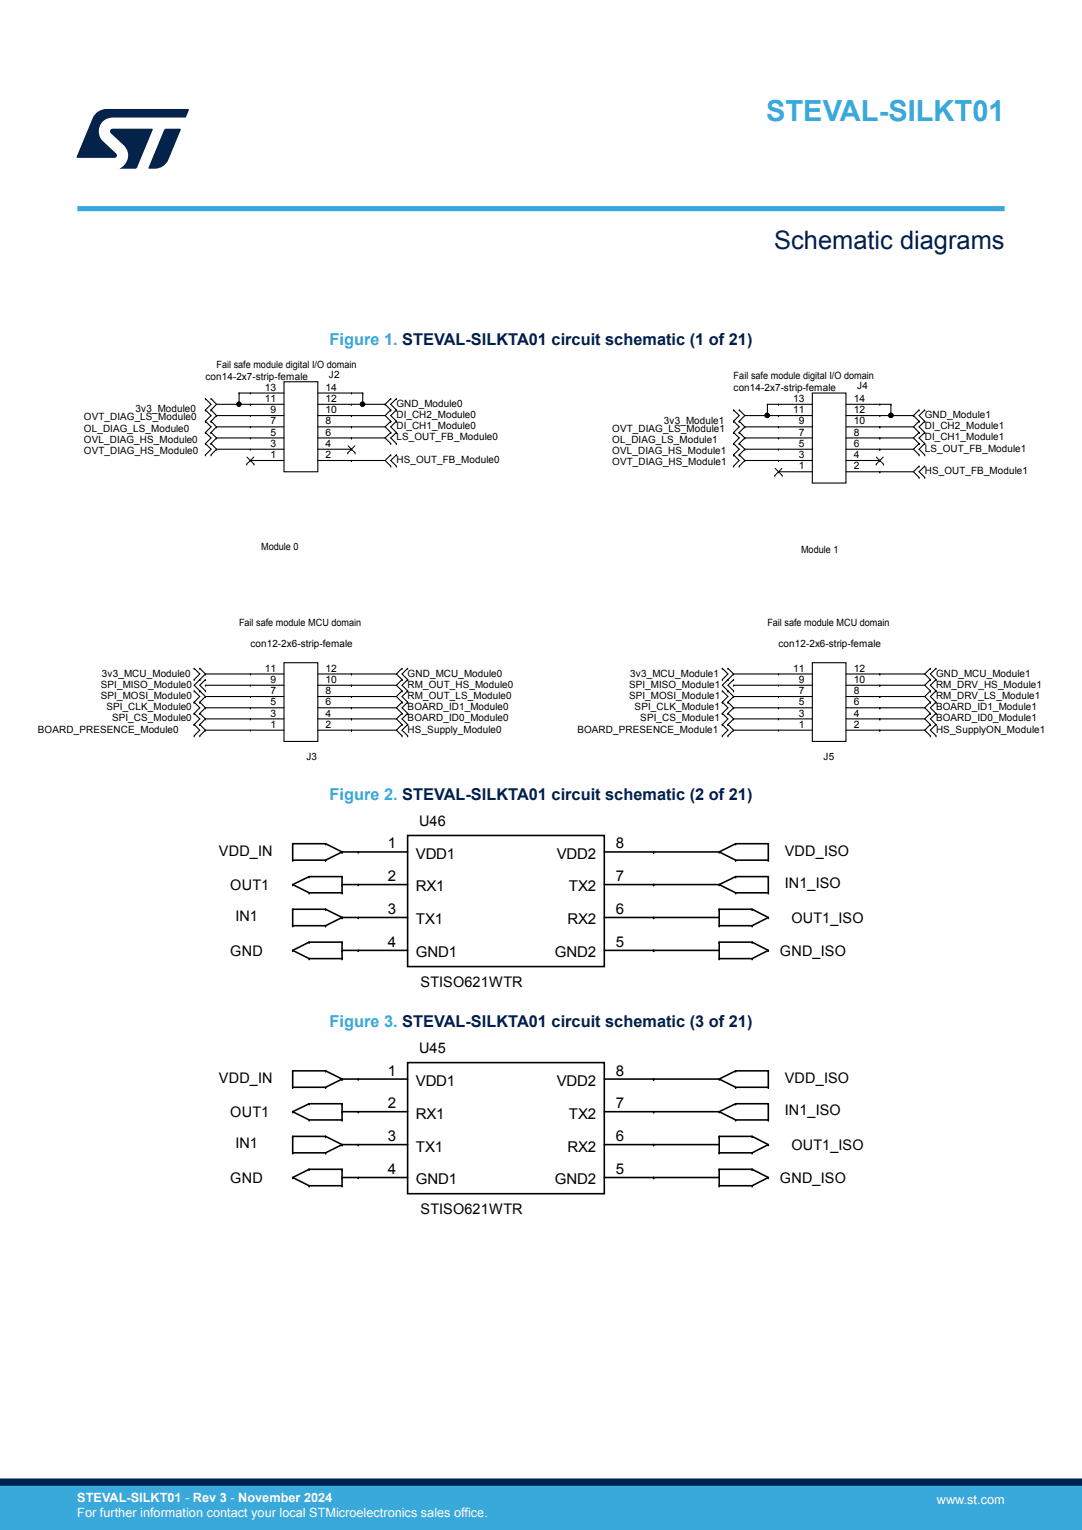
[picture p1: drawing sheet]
<svg xmlns="http://www.w3.org/2000/svg" width="210mm" height="297mm" viewBox="0 0 210 297" stroke-linecap="round" stroke-linejoin="round" font-family="sans-serif">
<g fill="none" stroke="#000" stroke-width=".21">
<path d="M39.9 77.4h.1M39.9 79.6h.1M39.9 77.4l1.1 1.1-1.1 1.1M39.9 79.6l1.1 1.1-1.1 1.1M41 79.6h.1M41 77.4h.1M41 77.4l1 1.1M41 79.6l1 1.1M42 78.5l-1 1.1M42 78.5h13.1M46.4 78.5h.1M46.4 76.3h.1"/>
<path d="M46.4 76.3v2.2M46.4 76.3h8.7M48.6 78.5h.1M48.6 76.3h.1M55.1 74.1h6.6v17.5h-6.6zM61.7 78.5h13M61.7 76.3h8.7M68.2 78.5h.1M68.2 76.3h.1M70.4 78.5h.1M70.4 76.3h.1M70.4 76.3v2.2"/>
<path d="M74.7 78.5h.1M74.7 78.5l1.1 1.1M75.8 77.4l-1.1 1.1M75.8 79.6l-1.1 1.1M75.8 77.4h.1M75.8 79.6h.1M76.9 77.4l-1.1 1.1 1.1 1.1M76.9 79.6l-1.1 1.1 1.1 1.1M76.9 79.6h.1M76.9 77.4h.1M142.4 79.6l1.1 1.1-1.1 1.1M142.4 79.6h.1"/>
<path d="M143.5 79.6l1.1 1.1M143.5 79.6h.1M148.9 78.5h.1M148.9 78.5v2.2M148.9 78.5h8.8M151.1 78.5h.1M157.7 76.3h6.5v17.5h-6.5zM164.2 78.5h8.7M170.8 78.5h.1M172.9 78.5h.1M172.9 78.5v2.2M178.4 79.6l-1.1 1.1"/>
<path d="M178.4 79.6h.1M179.5 79.6l-1.1 1.1 1.1 1.1M179.5 79.6h.1M39.9 81.8h.1M39.9 84h.1M39.9 86.1h.1M39.9 88.3h.1M39.9 81.8l1.1 1.1-1.1 1.1M39.9 84l1.1 1-1.1 1.1M39.9 86.1l1.1 1.1-1.1 1.1M41 81.8h.1M41 84h.1"/>
<path d="M41 86.1h.1M41 88.3h.1M41 81.8l1 1.1M41 84l1 1M41 86.1l1 1.1M42 87.2h13.1M42 85h13.1M42 82.9h13.1M42 80.7h13.1M42 80.7h.1M42 82.9h.1M42 85h.1"/>
<path d="M42 87.2h.1M42 80.7l-1 1.1M42 82.9l-1 1.1M42 85l-1 1.1M42 87.2l-1 1.1M48.6 89.4h6.5M48.6 89.4h.1M48.6 87.2h.1M48.6 85h.1M48.6 82.9h.1M48.6 80.7h.1M61.7 89.4h13"/>
<path d="M61.7 87.2h6.5M61.7 85h13M61.7 82.9h13M61.7 80.7h13M68.2 89.4h.1M68.2 87.2h.1M68.2 85h.1M68.2 82.9h.1M68.2 80.7h.1M74.7 80.7l1.1 1.1M74.7 82.9l1.1 1.1M74.7 85l1.1 1.1"/>
<path d="M74.7 89.4l1.1 1.1M75.8 81.8l-1.1 1.1M75.8 84l-1.1 1M75.8 88.3l-1.1 1.1M75.8 81.8h.1M75.8 84h.1M75.8 86.1h.1M75.8 88.3h.1M75.8 90.5h.1M76.9 81.8l-1.1 1.1 1.1 1.1M76.9 84l-1.1 1 1.1 1.1M76.9 88.3l-1.1 1.1 1.1 1.1"/>
<path d="M76.9 81.8h.1M76.9 84h.1M76.9 86.1h.1M76.9 90.5h.1M76.9 88.3h.1M142.4 81.8l1.1 1.1-1.1 1.1M142.4 84l1.1 1-1.1 1.1M142.4 86.1l1.1 1.1-1.1 1.1M142.4 88.3l1.1 1.1-1.1 1.1M142.4 81.8h.1M142.4 84h.1M142.4 86.1h.1"/>
<path d="M142.4 88.3h.1M142.4 90.5h.1M143.5 81.8l1.1 1.1M143.5 84l1.1 1M143.5 86.1l1.1 1.1M143.5 88.3l1.1 1.1M143.5 81.8h.1M143.5 84h.1M143.5 86.1h.1M143.5 88.3h.1M143.5 90.5h.1M144.6 89.4h13.1"/>
<path d="M144.6 87.2h13.1M144.6 85h13.1M144.6 82.9h13.1M144.6 82.9h.1M144.6 85h.1M144.6 87.2h.1M144.6 89.4h.1M144.6 80.7l-1.1 1.1M144.6 82.9l-1.1 1.1M144.6 85l-1.1 1.1M144.6 87.2l-1.1 1.1M144.6 89.4l-1.1 1.1"/>
<path d="M144.6 80.7h13.1M148.9 80.7h.1M151.1 91.6h.1M151.1 89.4h.1M151.1 87.2h.1M151.1 85h.1M151.1 82.9h.1M151.1 80.7h.1M151.1 91.6h6.6M164.2 89.4h6.6M164.2 87.2h13.1M164.2 85h13.1"/>
<path d="M164.2 82.9h13.1M164.2 80.7h13.1M164.2 91.6h13.1M170.8 91.6h.1M170.8 89.4h.1M170.8 87.2h.1M170.8 85h.1M170.8 82.9h.1M170.8 80.7h.1M172.9 80.7h.1M177.3 80.7h.1M177.3 80.7l1.1 1.1"/>
<path d="M177.3 82.9l1.1 1.1M177.3 85l1.1 1.1M177.3 87.2l1.1 1.1M177.3 91.6l1.1 1.1M178.4 81.8l-1.1 1.1M178.4 84l-1.1 1M178.4 86.1l-1.1 1.1M178.4 90.5l-1.1 1.1M178.4 81.8h.1M178.4 84h.1M178.4 86.1h.1M178.4 88.3h.1"/>
<path d="M178.4 90.5h.1M178.4 92.7h.1M179.5 81.8l-1.1 1.1 1.1 1.1M179.5 84l-1.1 1 1.1 1.1M179.5 86.1l-1.1 1.1 1.1 1.1M179.5 90.5l-1.1 1.1 1.1 1.1M179.5 81.8h.1M179.5 84h.1M179.5 86.1h.1M179.5 88.3h.1M179.5 92.7h.1M179.5 90.5h.1"/>
<path d="M37.7 129.7h.1M37.7 131.9h.1M37.7 134.1h.1M37.7 136.3h.1M37.7 138.5h.1M37.7 129.7l1.1 1.1-1.1 1.1M37.7 134.1l1.1 1.1-1.1 1.1M37.7 136.3l1.1 1.1-1.1 1.1M37.7 138.5l1.1 1.1-1.1 1M38.8 131.9h.1M38.8 129.7h.1M38.8 134.1h.1"/>
<path d="M38.8 136.3h.1M38.8 138.5h.1M38.8 129.7l1.1 1.1M38.8 136.3l1.1 1.1M38.8 138.5l1.1 1.1M39.9 131.9l-1.1 1.1 1.1 1.1M39.9 139.6h15.2M39.9 137.4h15.2M39.9 135.2h15.2M39.9 133h15.2M39.9 130.8h15.2M39.9 131.9h.1"/>
<path d="M39.9 134.1h.1M39.9 130.8h.1M39.9 133h.1M39.9 135.2h.1M39.9 137.4h.1M39.9 139.6h.1M39.9 130.8l-2.2 2.2 2.2 2.2M39.9 135.2l-1.1 1.1M39.9 137.4l-1.1 1.1M39.9 139.6l-1.1 1M48.6 139.6h.1M48.6 137.4h.1"/>
<path d="M48.6 135.2h.1M48.6 133h.1M48.6 130.8h.1M55.1 128.6h6.6v15.3h-6.6zM61.7 139.6h15.2M61.7 137.4h15.2M61.7 135.2h15.2M61.7 133h15.2M61.7 130.8h15.2M68.2 139.6h.1M68.2 137.4h.1M68.2 135.2h.1"/>
<path d="M68.2 133h.1M68.2 130.8h.1M76.9 130.8l1.1 1.1M76.9 133l1.1 1.1M76.9 135.2l1.1 1.1M76.9 137.4l1.1 1.1M76.9 139.6l1.1 1M78 129.7h.1M78 131.9h.1M78 134.1h.1M78 136.3h.1M78 138.5h.1"/>
<path d="M78 129.7l-1.1 1.1M78 131.9l-1.1 1.1M78 134.1l-1.1 1.1M78 136.3l-1.1 1.1M78 138.5l-1.1 1.1M79.1 129.7l-1.1 1.1 1.1 1.1M79.1 131.9l-1.1 1.1 1.1 1.1M79.1 134.1l-1.1 1.1 1.1 1.1M79.1 136.3l-1.1 1.1 1.1 1.1M79.1 138.5l-1.1 1.1 1.1 1M79.1 131.9h.1M79.1 129.7h.1"/>
<path d="M79.1 134.1h.1M79.1 136.3h.1M79.1 138.5h.1M140.2 129.7h.1M140.2 131.9h.1M140.2 134.1h.1M140.2 136.3h.1M140.2 138.5h.1M140.2 129.7l1.1 1.1-1.1 1.1M140.2 134.1l1.1 1.1-1.1 1.1M140.2 136.3l1.1 1.1-1.1 1.1M140.2 138.5l1.1 1.1-1.1 1"/>
<path d="M141.3 129.7l1.1 1.1M141.3 136.3l1.1 1.1M141.3 138.5l1.1 1.1M141.3 131.9h.1M141.3 129.7h.1M141.3 134.1h.1M141.3 136.3h.1M141.3 138.5h.1M142.4 139.6h15.3M142.4 137.4h15.3M142.4 135.2h15.3M142.4 133h15.3"/>
<path d="M142.4 130.8h15.3M142.4 131.9h.1M142.4 134.1h.1M142.4 130.8h.1M142.4 133h.1M142.4 135.2h.1M142.4 137.4h.1M142.4 139.6h.1M142.4 130.8l-2.2 2.2 2.2 2.2M142.4 135.2l-1.1 1.1M142.4 137.4l-1.1 1.1M142.4 139.6l-1.1 1"/>
<path d="M142.4 131.9l-1.1 1.1 1.1 1.1M151.1 139.6h.1M151.1 137.4h.1M151.1 135.2h.1M151.1 133h.1M151.1 130.8h.1M157.7 128.6h6.5v15.3h-6.5zM164.2 139.6h15.3M164.2 137.4h15.3M164.2 135.2h15.3M164.2 133h15.3M164.2 130.8h15.3"/>
<path d="M170.8 139.6h.1M170.8 137.4h.1M170.8 135.2h.1M170.8 133h.1M170.8 130.8h.1M179.5 130.8l1.1 1.1M179.5 133l1.1 1.1M179.5 135.2l1.1 1.1M179.5 137.4l1.1 1.1M179.5 139.6l1.1 1M180.6 129.7h.1M180.6 131.9h.1"/>
<path d="M180.6 134.1h.1M180.6 136.3h.1M180.6 138.5h.1M180.6 129.7l-1.1 1.1M180.6 131.9l-1.1 1.1M180.6 134.1l-1.1 1.1M180.6 136.3l-1.1 1.1M180.6 138.5l-1.1 1.1M181.7 131.9h.1M181.7 129.7h.1M181.7 134.1h.1M181.7 136.3h.1"/>
<path d="M181.7 138.5h.1M181.7 129.7l-1.1 1.1 1.1 1.1M181.7 131.9l-1.1 1.1 1.1 1.1M181.7 134.1l-1.1 1.1 1.1 1.1M181.7 136.3l-1.1 1.1 1.1 1.1M181.7 138.5l-1.1 1.1 1.1 1M37.7 140.6h.1M37.7 142.8h.1M37.7 140.6l1.1 1.1-1.1 1.1M38.8 140.6h.1M38.8 142.8h.1M38.8 140.6l1.1 1.1"/>
<path d="M39.9 141.7h15.2M39.9 141.7h.1M39.9 141.7l-1.1 1.1M48.6 141.7h.1M61.7 141.7h15.2M68.2 141.7h.1M76.9 141.7l1.1 1.1M78 140.6h.1M78 142.8h.1M78 140.6l-1.1 1.1M79.1 140.6l-1.1 1.1 1.1 1.1M79.1 140.6h.1"/>
<path d="M79.1 142.8h.1M140.2 140.6h.1M140.2 142.8h.1M140.2 140.6l1.1 1.1-1.1 1.1M141.3 140.6l1.1 1.1M141.3 140.6h.1M141.3 142.8h.1M142.4 141.7h15.3M142.4 141.7h.1M142.4 141.7l-1.1 1.1M151.1 141.7h.1M164.2 141.7h15.3"/>
<path d="M170.8 141.7h.1M179.5 141.7l1.1 1.1M180.6 140.6h.1M180.6 142.8h.1M180.6 140.6l-1.1 1.1M181.7 140.6h.1M181.7 142.8h.1M181.7 140.6l-1.1 1.1 1.1 1.1"/>
<circle cx="46.4" cy="78.5" r=".41"/>
<circle cx="70.4" cy="78.5" r=".42"/>
<circle cx="148.9" cy="80.6" r=".43"/>
<circle cx="172.9" cy="80.6" r=".43"/>
</g>
<g fill="none" stroke="#000" stroke-width=".19">
<path d="M47.9 90.1h.1M47.9 88.7l1.4 1.4M49.3 88.7l-1.4 1.4M49.3 90.1h.1M67.5 87.9h.1M67.5 86.5l1.4 1.4M68.9 86.5l-1.4 1.4M68.9 87.9h.1M150.4 92.3h.1M150.4 90.9l1.4 1.4M151.8 90.9l-1.4 1.4M151.8 92.3h.1"/>
<path d="M170.1 90.1h.1M170.1 88.7l1.4 1.4M171.4 88.7l-1.3 1.4M171.5 90.1h.1"/>
</g>
<g fill="#000">
<circle cx="46.4" cy="78.5" r=".41"/>
<circle cx="70.4" cy="78.5" r=".42"/>
<circle cx="148.9" cy="80.6" r=".43"/>
<circle cx="172.9" cy="80.6" r=".43"/>
</g>
<g fill="none" stroke="#000" stroke-width=".31">
<path d="M56.8 163.8h6.4l3.2 1.6-3.2 1.6h-6.4zM56.8 176.5h6.4l3.2 1.6-3.2 1.6h-6.4zM56.8 171.7l3.2-1.5h6.4v3.1h-6.4zM66.4 165.4h12.7M66.4 171.7h12.7M66.4 178.1h12.7M79.1 162.2h38.2v25.4h-38.2zM117.3 165.4h22.3M117.3 171.7h22.3M117.3 178.1h22.3M139.6 171.7l3.2-1.5h6.3v3.1h-6.3zM139.6 176.5h6.4l3.1 1.6-3.1 1.6h-6.4z"/>
<path d="M139.6 165.4l3.2-1.6h6.3v3.2h-6.3zM56.8 184.5l3.2-1.6h6.4v3.2h-6.4zM66.4 184.5h12.7M117.3 184.5h22.3M139.6 182.9h6.4l3.1 1.6-3.1 1.6h-6.4zM56.8 215.8l3.2-1.5h6.4v3.1h-6.4zM56.8 207.9h6.4l3.2 1.6-3.2 1.6h-6.4zM66.4 209.5h12.7M66.4 215.8h12.7M79.1 206.3h38.2v25.4h-38.2zM117.3 209.5h22.3M117.3 215.8h22.3"/>
<path d="M139.6 209.5l3.2-1.6h6.3v3.2h-6.3zM139.6 215.8l3.2-1.5h6.3v3.1h-6.3zM56.8 228.6l3.2-1.6h6.4v3.2h-6.4zM56.8 220.6h6.4l3.2 1.6-3.2 1.6h-6.4zM66.4 228.6h12.7M66.4 222.2h12.7M117.3 228.6h22.3M117.3 222.2h22.3M139.6 220.6h6.4l3.1 1.6-3.1 1.6h-6.4zM139.6 227h6.4l3.1 1.6-3.1 1.6h-6.4z"/>
</g>
<g fill="#000">
<circle cx="56.8" cy="163.8" r=".15"/>
<circle cx="56.8" cy="167" r=".15"/>
<circle cx="56.8" cy="179.7" r=".15"/>
<circle cx="56.8" cy="171.7" r=".15"/>
<circle cx="56.8" cy="176.5" r=".15"/>
<circle cx="60" cy="173.3" r=".15"/>
<circle cx="60" cy="170.2" r=".15"/>
<circle cx="63.2" cy="176.5" r=".15"/>
<circle cx="63.2" cy="179.7" r=".15"/>
<circle cx="63.2" cy="163.8" r=".15"/>
<circle cx="63.2" cy="167" r=".15"/>
<circle cx="66.4" cy="173.3" r=".15"/>
<circle cx="66.4" cy="178.1" r=".15"/>
<circle cx="66.4" cy="170.2" r=".15"/>
<circle cx="66.4" cy="171.7" r=".15"/>
<circle cx="66.4" cy="165.4" r=".15"/>
<circle cx="69.5" cy="165.4" r=".15"/>
<circle cx="69.5" cy="171.7" r=".15"/>
<circle cx="69.5" cy="178.1" r=".15"/>
<circle cx="126.9" cy="171.7" r=".15"/>
<circle cx="126.9" cy="178.1" r=".15"/>
<circle cx="126.9" cy="165.4" r=".15"/>
<circle cx="139.6" cy="171.7" r=".15"/>
<circle cx="139.6" cy="176.5" r=".15"/>
<circle cx="139.6" cy="179.7" r=".15"/>
<circle cx="139.6" cy="165.4" r=".15"/>
<circle cx="142.8" cy="173.3" r=".15"/>
<circle cx="142.8" cy="170.2" r=".15"/>
<circle cx="142.8" cy="167" r=".15"/>
<circle cx="142.8" cy="163.8" r=".15"/>
<circle cx="146" cy="176.5" r=".15"/>
<circle cx="146" cy="179.7" r=".15"/>
<circle cx="149.1" cy="173.3" r=".15"/>
<circle cx="149.1" cy="163.8" r=".15"/>
<circle cx="149.1" cy="170.2" r=".15"/>
<circle cx="149.1" cy="178.1" r=".15"/>
<circle cx="149.1" cy="167" r=".15"/>
<circle cx="56.8" cy="184.5" r=".15"/>
<circle cx="60" cy="186.1" r=".15"/>
<circle cx="60" cy="182.9" r=".15"/>
<circle cx="66.4" cy="182.9" r=".15"/>
<circle cx="66.4" cy="186.1" r=".15"/>
<circle cx="66.4" cy="184.5" r=".15"/>
<circle cx="69.5" cy="184.5" r=".15"/>
<circle cx="126.9" cy="184.5" r=".15"/>
<circle cx="139.6" cy="182.9" r=".15"/>
<circle cx="139.6" cy="186.1" r=".15"/>
<circle cx="146" cy="186.1" r=".15"/>
<circle cx="146" cy="182.9" r=".15"/>
<circle cx="149.1" cy="184.5" r=".15"/>
<circle cx="56.8" cy="211.1" r=".15"/>
<circle cx="56.8" cy="207.9" r=".15"/>
<circle cx="56.8" cy="215.8" r=".15"/>
<circle cx="60" cy="214.3" r=".15"/>
<circle cx="60" cy="217.4" r=".15"/>
<circle cx="63.2" cy="207.9" r=".15"/>
<circle cx="63.2" cy="211.1" r=".15"/>
<circle cx="66.4" cy="209.5" r=".15"/>
<circle cx="66.4" cy="214.3" r=".15"/>
<circle cx="66.4" cy="217.4" r=".15"/>
<circle cx="66.4" cy="215.8" r=".15"/>
<circle cx="69.5" cy="209.5" r=".15"/>
<circle cx="69.5" cy="215.8" r=".15"/>
<circle cx="126.9" cy="209.5" r=".15"/>
<circle cx="126.9" cy="215.8" r=".15"/>
<circle cx="139.6" cy="209.5" r=".15"/>
<circle cx="139.6" cy="215.8" r=".15"/>
<circle cx="142.8" cy="207.9" r=".15"/>
<circle cx="142.8" cy="217.4" r=".15"/>
<circle cx="142.8" cy="214.3" r=".15"/>
<circle cx="142.8" cy="211.1" r=".15"/>
<circle cx="149.1" cy="214.3" r=".15"/>
<circle cx="149.1" cy="207.9" r=".15"/>
<circle cx="149.1" cy="217.4" r=".15"/>
<circle cx="149.1" cy="211.1" r=".15"/>
<circle cx="56.8" cy="223.8" r=".15"/>
<circle cx="56.8" cy="220.6" r=".15"/>
<circle cx="56.8" cy="228.6" r=".15"/>
<circle cx="60" cy="230.2" r=".15"/>
<circle cx="60" cy="227" r=".15"/>
<circle cx="63.2" cy="223.8" r=".15"/>
<circle cx="63.2" cy="220.6" r=".15"/>
<circle cx="66.4" cy="222.2" r=".15"/>
<circle cx="66.4" cy="230.2" r=".15"/>
<circle cx="66.4" cy="228.6" r=".15"/>
<circle cx="66.4" cy="227" r=".15"/>
<circle cx="69.5" cy="222.2" r=".15"/>
<circle cx="69.5" cy="228.6" r=".15"/>
<circle cx="126.9" cy="222.2" r=".15"/>
<circle cx="126.9" cy="228.6" r=".15"/>
<circle cx="139.6" cy="223.8" r=".15"/>
<circle cx="139.6" cy="220.6" r=".15"/>
<circle cx="139.6" cy="227" r=".15"/>
<circle cx="139.6" cy="230.2" r=".15"/>
<circle cx="146" cy="223.8" r=".15"/>
<circle cx="146" cy="230.2" r=".15"/>
<circle cx="146" cy="220.6" r=".15"/>
<circle cx="146" cy="227" r=".15"/>
<circle cx="149.1" cy="222.2" r=".15"/>
<circle cx="149.1" cy="228.6" r=".15"/>
</g>
<path d="M15 40.5h180" fill="none" stroke="#39a9dc" stroke-width="1"/>
<g fill="#03234b">
<path d="M18.6 22a2.93 2.93 0 0 1 2.1-.8l15.8-.1 .2 .2-.8 1.5h-13.9a2.66 2.66 0 0 0-2.6 1.6 2.66 2.66 0 0 0 .5 2.9l2.6 2.5 .2 .3-.2 .5h-7.6v-.2l3.1-7.5z"/>
<path d="M31.9 25.1l.3-.1h2.7l.2 .1-2.4 5.9a2.93 2.93 0 0 1-2.7 1.8h-1l-.2-.2z"/>
<path d="M21.6 25.1l7.9-.1 .1 .1-3.1 7.5-.3 .2-3-.1a2.82 2.82 0 0 0 .8-4.5l-2.5-2.3-.2-.3z"/>
</g>
<g fill="#39a9dc">
<path d="M0 288.4h210v8.6h-210z" fill-rule="evenodd"/>
<path d="M-.1 288.4h210.2v6.9h-210.2z" fill-rule="evenodd"/>
</g>
<path d="M0 287.7h210" fill="none" stroke="#002052" stroke-width="1.4"/>
<text font-size="5.6" fill="#39a9dc" x="148.7" y="23.4">STEVAL-SILKT01</text>
<text font-size="4.9" fill="#002052" x="150.3" y="48.4">Schematic diagrams</text>
<g font-size="3.2" fill="#39a9dc">
<text x="64" y="67">Figure 1. STEVAL-SILKTA01 circuit schematic (1 of 21)</text>
<text x="64" y="155.3">Figure 2. STEVAL-SILKTA01 circuit schematic (2 of 21)</text>
<text x="64" y="199.4">Figure 3. STEVAL-SILKTA01 circuit schematic (3 of 21)</text>
</g>
<g font-size="2.9">
<text x="75.3" y="164.7">1</text>
<text x="80.7" y="166.7">VDD1</text>
<text x="108.1" y="166.7">VDD2</text>
<text x="119.5" y="164.7">8</text>
<text x="75.3" y="171">2</text>
<text x="80.7" y="173.1">RX1</text>
<text x="110.4" y="173.1">TX2</text>
<text x="119.5" y="171">7</text>
<text x="75.3" y="177.4">3</text>
<text x="80.7" y="179.4">TX1</text>
<text x="110.1" y="179.4">RX2</text>
<text x="119.5" y="177.4">6</text>
<text x="75.3" y="183.8">4</text>
<text x="80.7" y="185.8">GND1</text>
<text x="107.7" y="185.8">GND2</text>
<text x="119.5" y="183.8">5</text>
<text x="75.3" y="208.8">1</text>
<text x="119.5" y="208.8">8</text>
<text x="75.3" y="215.1">2</text>
<text x="80.7" y="210.8">VDD1</text>
<text x="108.1" y="210.8">VDD2</text>
<text x="119.5" y="215.1">7</text>
<text x="75.3" y="221.5">3</text>
<text x="80.7" y="217.1">RX1</text>
<text x="110.4" y="217.1">TX2</text>
<text x="119.5" y="221.5">6</text>
<text x="75.3" y="227.9">4</text>
<text x="80.7" y="223.5">TX1</text>
<text x="110.1" y="223.5">RX2</text>
<text x="119.5" y="227.9">5</text>
<text x="80.7" y="229.9">GND1</text>
<text x="107.7" y="229.9">GND2</text>
</g>
<g font-size="2.8">
<text x="81.3" y="160.3">U46</text>
<text x="42.5" y="166.1">VDD_IN</text>
<text x="152.3" y="166.1">VDD_ISO</text>
<text x="44.7" y="172.8">OUT1</text>
<text x="152.3" y="172.4">IN1_ISO</text>
<text x="45.7" y="178.8">IN1</text>
<text x="153.6" y="179.1">OUT1_ISO</text>
<text x="44.7" y="185.5">GND</text>
<text x="151.4" y="185.5">GND_ISO</text>
<text x="81.6" y="191.5">STISO621WTR</text>
<text x="81.3" y="204.4">U45</text>
<text x="42.5" y="210.2">VDD_IN</text>
<text x="152.3" y="210.2">VDD_ISO</text>
<text x="44.7" y="216.9">OUT1</text>
<text x="152.3" y="216.5">IN1_ISO</text>
<text x="45.7" y="222.9">IN1</text>
<text x="153.6" y="223.2">OUT1_ISO</text>
<text x="44.7" y="229.6">GND</text>
<text x="151.4" y="229.6">GND_ISO</text>
<text x="81.6" y="235.6">STISO621WTR</text>
</g>
<g font-size="2.5" fill="#fff">
<text x="15" y="291.6">STEVAL-SILKT01 - Rev 3 - November 2024</text>
<text x="181.8" y="291.9">www.st.com</text>
<text x="15" y="294.6">For further information contact your local STMicroelectronics sales office.</text>
</g>
<g font-size="2">
<text x="51.4" y="75.8">13</text>
<text x="63.2" y="75.8">14</text>
<text x="51.4" y="78">11</text>
<text x="52.5" y="82.4">7</text>
<text x="52.5" y="80.2">9</text>
<text x="63.2" y="82.4">8</text>
<text x="63.2" y="80.2">10</text>
<text x="63.2" y="78">12</text>
<text x="154" y="80.2">11</text>
<text x="154" y="78">13</text>
<text x="155.1" y="82.4">9</text>
<text x="165.7" y="82.4">10</text>
<text x="165.7" y="80.2">12</text>
<text x="165.7" y="78">14</text>
<text x="52.5" y="88.9">1</text>
<text x="52.5" y="86.7">3</text>
<text x="52.5" y="84.6">5</text>
<text x="63.2" y="88.9">2</text>
<text x="63.2" y="86.7">4</text>
<text x="63.2" y="84.6">6</text>
<text x="155.1" y="88.9">3</text>
<text x="155.1" y="86.7">5</text>
<text x="155.1" y="84.6">7</text>
<text x="165.7" y="88.9">4</text>
<text x="165.7" y="86.7">6</text>
<text x="165.7" y="84.6">8</text>
<text x="155.1" y="91.1">1</text>
<text x="165.7" y="91.1">2</text>
<text x="51.4" y="130.4">11</text>
<text x="63.2" y="130.4">12</text>
<text x="154" y="130.4">11</text>
<text x="165.7" y="130.4">12</text>
<text x="52.5" y="136.9">5</text>
<text x="52.5" y="134.7">7</text>
<text x="52.5" y="132.6">9</text>
<text x="63.2" y="136.9">6</text>
<text x="63.2" y="134.7">8</text>
<text x="63.2" y="132.6">10</text>
<text x="155.1" y="136.9">5</text>
<text x="155.1" y="134.7">7</text>
<text x="155.1" y="132.6">9</text>
<text x="165.7" y="136.9">6</text>
<text x="165.7" y="134.7">8</text>
<text x="165.7" y="132.6">10</text>
<text x="52.5" y="141.3">1</text>
<text x="52.5" y="139.1">3</text>
<text x="63.2" y="141.3">2</text>
<text x="63.2" y="139.1">4</text>
<text x="155.1" y="141.3">1</text>
<text x="155.1" y="139.1">3</text>
<text x="165.7" y="141.3">2</text>
<text x="165.7" y="139.1">4</text>
</g>
<g font-size="1.9">
<text x="42" y="71.4">Fail safe module digital I/O domain</text>
<text x="39.9" y="73.8">con14-2x7-strip-female</text>
<text x="63.8" y="73.3">J2</text>
<text x="142.4" y="75.9">con14-2x7-strip-female</text>
<text x="142.4" y="73.5">Fail safe module digital I/O domain</text>
<text x="166.4" y="75.5">J4</text>
<text x="16.3" y="81.6">OVT_DIAG_LS_Module0</text>
<text x="16.3" y="83.8">OL_DIAG_LS_Module0</text>
<text x="26.3" y="80.1">3v3_Module0</text>
<text x="76.9" y="79">GND_Module0</text>
<text x="76.9" y="81.2">DI_CH2_Module0</text>
<text x="76.9" y="83.4">DI_CH1_Module0</text>
<text x="118.8" y="83.8">OVT_DIAG_LS_Module1</text>
<text x="128.9" y="82.3">3v3_Module1</text>
<text x="179.5" y="81.2">GND_Module1</text>
<text x="179.5" y="83.4">DI_CH2_Module1</text>
<text x="16.3" y="86">OVL_DIAG_HS_Module0</text>
<text x="16.3" y="88.1">OVT_DIAG_HS_Module0</text>
<text x="76.9" y="85.5">LS_OUT_FB_Module0</text>
<text x="76.9" y="89.9">HS_OUT_FB_Module0</text>
<text x="118.8" y="86">OL_DIAG_LS_Module1</text>
<text x="118.8" y="88.1">OVL_DIAG_HS_Module1</text>
<text x="179.5" y="85.5">DI_CH1_Module1</text>
<text x="179.5" y="87.7">LS_OUT_FB_Module1</text>
<text x="118.8" y="90.3">OVT_DIAG_HS_Module1</text>
<text x="179.5" y="92.1">HS_OUT_FB_Module1</text>
<text x="50.7" y="106.8">Module 0</text>
<text x="155.5" y="107.3">Module 1</text>
<text x="46.4" y="121.5">Fail safe module MCU domain</text>
<text x="48.6" y="125.6">con12-2x6-strip-female</text>
<text x="148.9" y="121.5">Fail safe module MCU domain</text>
<text x="151.1" y="125.6">con12-2x6-strip-female</text>
<text x="19.8" y="131.3">3v3_MCU_Module0</text>
<text x="79.1" y="131.3">GND_MCU_Module0</text>
<text x="122.3" y="131.3">3v3_MCU_Module1</text>
<text x="181.7" y="131.3">GND_MCU_Module1</text>
<text x="19.6" y="133.5">SPI_MISO_Module0</text>
<text x="19.6" y="135.7">SPI_MOSI_Module0</text>
<text x="20.7" y="137.9">SPI_CLK_Module0</text>
<text x="79.1" y="133.5">RM_OUT_HS_Module0</text>
<text x="79.1" y="135.7">RM_OUT_LS_Module0</text>
<text x="79.1" y="137.9">BOARD_ID1_Module0</text>
<text x="122.1" y="133.5">SPI_MISO_Module1</text>
<text x="122.1" y="135.7">SPI_MOSI_Module1</text>
<text x="123.2" y="137.9">SPI_CLK_Module1</text>
<text x="181.7" y="133.5">RM_DRV_HS_Module1</text>
<text x="181.7" y="135.7">RM_DRV_LS_Module1</text>
<text x="181.7" y="137.9">BOARD_ID1_Module1</text>
<text x="7.4" y="142.2">BOARD_PRESENCE_Module0</text>
<text x="21.8" y="140">SPI_CS_Module0</text>
<text x="79.1" y="140">BOARD_ID0_Module0</text>
<text x="79.1" y="142.2">HS_Supply_Module0</text>
<text x="112.1" y="142.2">BOARD_PRESENCE_Module1</text>
<text x="124.3" y="140">SPI_CS_Module1</text>
<text x="181.7" y="140">BOARD_ID0_Module1</text>
<text x="181.7" y="142.2">HS_SupplyON_Module1</text>
<text x="59.5" y="147.5">J3</text>
<text x="159.8" y="147.5">J5</text>
</g>
</svg>
